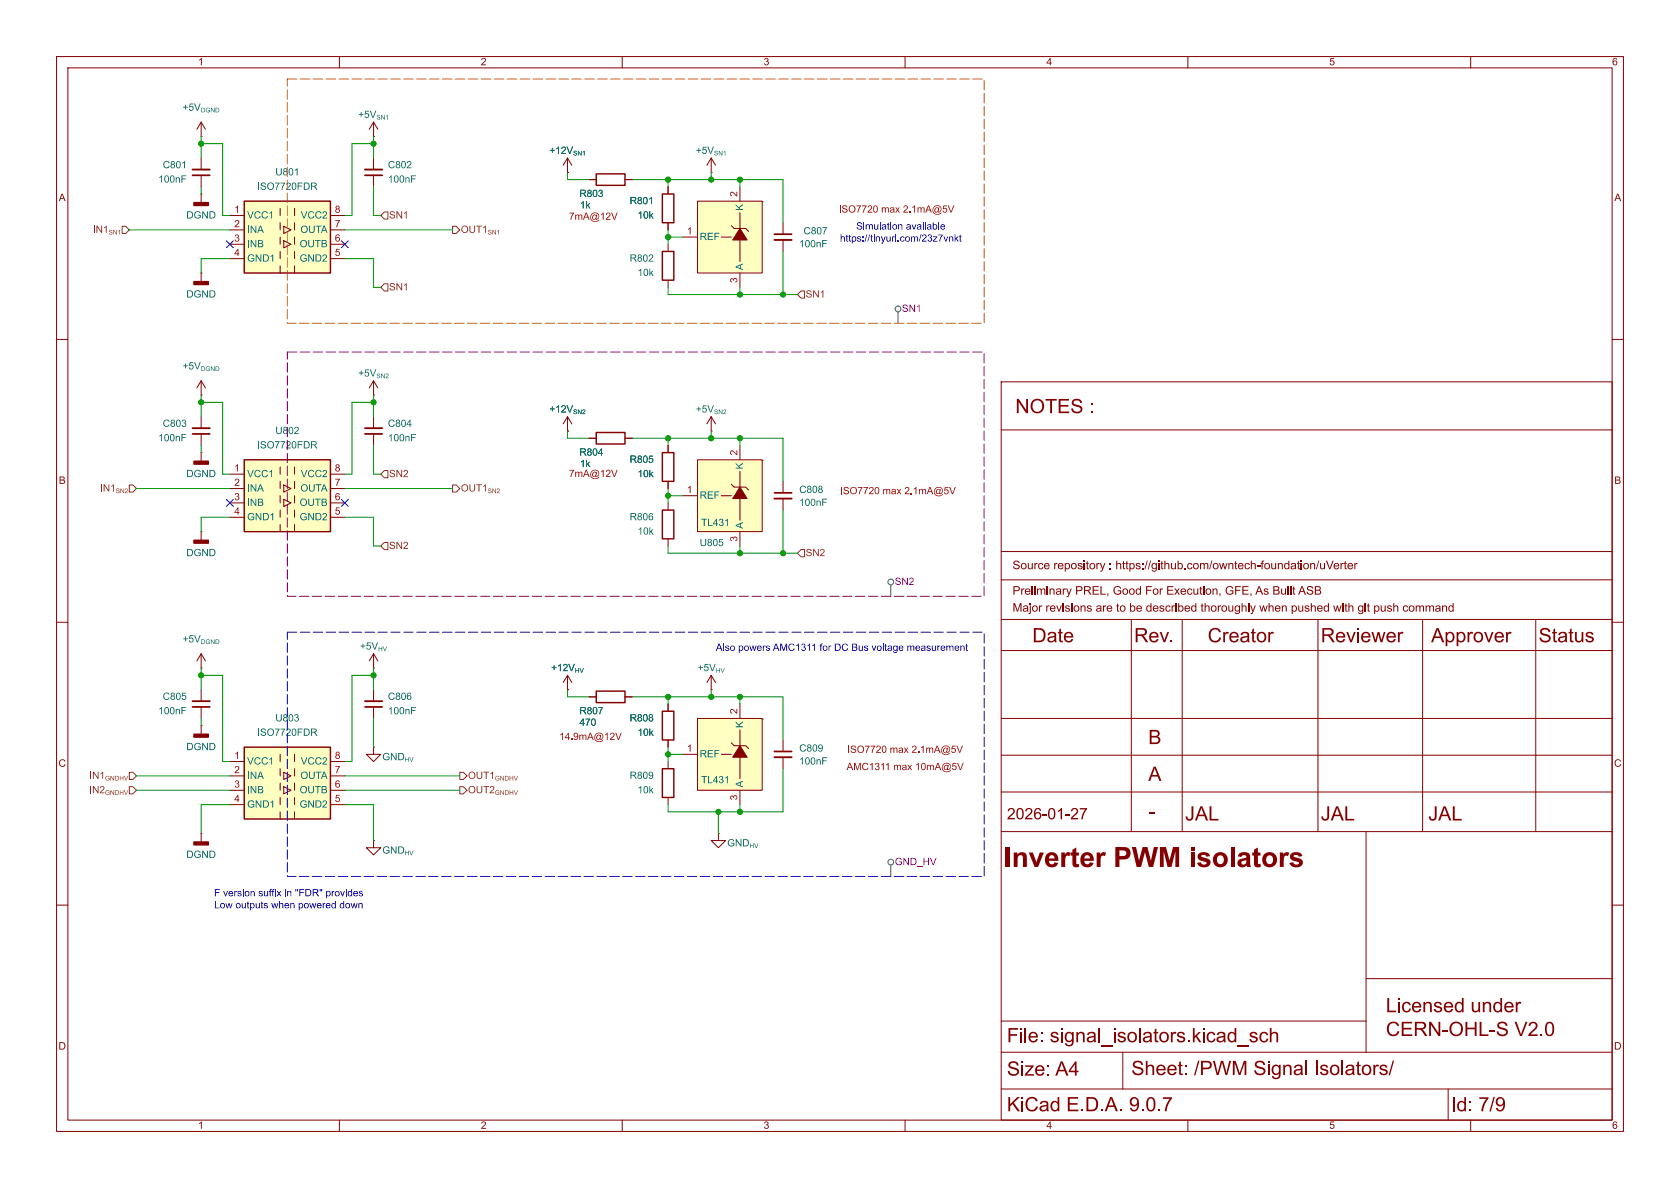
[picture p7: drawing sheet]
<svg xmlns="http://www.w3.org/2000/svg" width="297mm" height="210mm" viewBox="0 0 297 210" stroke-linecap="round" stroke-linejoin="round" font-family="sans-serif">
<path d="M177 76h108M200 109.5v37.5M209 109.5v37.5M233 109.5v37.5M251.5 109.5v37.5" fill="none" stroke="#840000" stroke-width=".18"/>
<path d="M203.1 143.5h1v.3h-1z" fill="#840000"/>
<g fill="none" stroke="#840000" stroke-width=".18">
<path d="M10 10h277v190h-277zM12 12h273v186h-273zM60 10v2M110 10v2M160 10v2M210 10v2M260 10v2M10 60h2M177 67.5h108v130.5h-108zM285 60h2M10 110h2M285 110h2"/>
<path d="M10 160h2M285 160h2M60 198v2M110 198v2M160 198v2M177 192.5h108M177 186h108M210 198v2M260 198v2"/>
</g>
<g fill="#840000">
<path d="M245.3 176.4h.3v2.2h1.2v.3h-1.5z"/>
<path d="M247.2 176.4h.3v.4h-.3z"/>
<path d="M247.2 177.1h.3v1.8h-.3z"/>
<path d="M248.1 177.3a.76 .76 0 0 1 1.3 .4h-.3a.5 .5 0 0 0-.6-.3 .5 .5 0 0 0-.3 .6 .5 .5 0 0 0 .3 .7 .5 .5 0 0 0 .6-.4h.3a.82 .82 0 0 1-1 .6 .82 .82 0 0 1-.5-1.1z"/>
<path d="M249.8 177.3a.85 .85 0 0 1 1-.1 .85 .85 0 0 1 .5 .9h-1.4a.53 .53 0 0 0 .4 .6 .53 .53 0 0 0 .6-.3h.4a.87 .87 0 0 1-1.1 .5 .87 .87 0 0 1-.6-1h1.3a.51 .51 0 0 0-.5-.6 .51 .51 0 0 0-.5 .6h-.3z"/>
<path d="M251.6 177.1h.3v.3a.65 .65 0 0 1 .8-.3 .65 .65 0 0 1 .4 .7v1.1h-.3v-1.1a.45 .45 0 0 0-.5-.5 .45 .45 0 0 0-.3 .6v1h-.4z"/>
<path d="M253.6 177.3a.77 .77 0 0 1 1.3 .3h-.3a.38 .38 0 0 0-.4-.3 .38 .38 0 0 0-.3 .4 1.13 1.13 0 0 1 1.1 .6 .76 .76 0 0 1-.7 .7 .76 .76 0 0 1-.8-.6l.3-.1a.42 .42 0 0 0 .4 .5 .42 .42 0 0 0 .4-.5l-.3-.1a.57 .57 0 0 1-.7-.3 .57 .57 0 0 1 0-.6z"/>
<path d="M255.5 177.3a.85 .85 0 0 1 1-.1 .85 .85 0 0 1 .4 .9h-1.3a.53 .53 0 0 0 .4 .6 .53 .53 0 0 0 .6-.3h.3a.87 .87 0 0 1-1.1 .5 .87 .87 0 0 1-.6-1h1.4a.51 .51 0 0 0-.5-.6 .51 .51 0 0 0-.5 .6h-.4z"/>
<path d="M257.4 177.3a.68 .68 0 0 1 1 0v-.9h.3v2.5h-.2v-.2a.76 .76 0 0 1-.9 .2 .76 .76 0 0 1-.4-.9h.3a.51 .51 0 0 0 .5 .7 .51 .51 0 0 0 .5-.6 .52 .52 0 0 0-.5-.8 .52 .52 0 0 0-.5 .7h-.3z"/>
<path d="M260.2 177.1h.3v1a.46 .46 0 0 0 .5 .6 .46 .46 0 0 0 .4-.6v-1h.3v1.8h-.3v-.2a.65 .65 0 0 1-.8 .2 .65 .65 0 0 1-.4-.7z"/>
<path d="M262.1 177.1h.3v.3a.65 .65 0 0 1 .8-.3 .65 .65 0 0 1 .4 .7v1.1h-.3v-1.1a.45 .45 0 0 0-.5-.5 .45 .45 0 0 0-.4 .6v1h-.3z"/>
<path d="M264.2 177.3a.68 .68 0 0 1 1 0v-.9h.3v2.5h-.2v-.2a.76 .76 0 0 1-.9 .2 .76 .76 0 0 1-.4-.9h.3a.51 .51 0 0 0 .5 .7 .51 .51 0 0 0 .5-.6 .52 .52 0 0 0-.5-.8 .52 .52 0 0 0-.5 .7h-.3z"/>
<path d="M266.2 177.3a.85 .85 0 0 1 1-.1 .85 .85 0 0 1 .4 .9h-1.4a.53 .53 0 0 0 .4 .6 .53 .53 0 0 0 .7-.3h.3a.87 .87 0 0 1-1.1 .5 .87 .87 0 0 1-.6-1h1.4a.51 .51 0 0 0-.5-.6 .51 .51 0 0 0-.5 .6h-.4z"/>
<path d="M268 177.1h.2v.3l.3-.3h.3l.2 .1-.1 .3a.4 .4 0 0 0-.5 0 .4 .4 0 0 0-.1 .5v.9h-.3z"/>
<path d="M259.1 180.6h.3v1.1h1.3v-1.1h.3v2.5h-.3v-1.1h-1.3v1.1h-.3z"/>
<path d="M261.6 180.6h.3v2.2h1.2v.3h-1.5z"/>
<path d="M263.4 182.1h.9v.3h-.9z"/>
<path d="M264.9 180.8a.98 .98 0 0 1 1.6 .5l-.3 .1a.57 .57 0 0 0-.6-.6 .57 .57 0 0 0-.6 .6l.2 .1a1.66 1.66 0 0 1 1.3 .7 .91 .91 0 0 1-.4 .9 .91 .91 0 0 1-1 0l-.3-.2-.2-.4v-.2h.3a.72 .72 0 0 0 .6 .6 .72 .72 0 0 0 .8-.4l-.3-.4a1.28 1.28 0 0 1-1.3-.7z"/>
<path d="M267.7 180.6h.4l.8 2.3 .8-2.3h.3l-.9 2.5h-.4z"/>
<path d="M270.5 180.8a.8 .8 0 0 1 1.2 .1 .8 .8 0 0 1-.3 1.2l-.8 .7h1.2v.3h-1.6a2.14 2.14 0 0 1 1.1-1.3 .49 .49 0 0 0 0-.9 .49 .49 0 0 0-.8 .5l-.3-.1z"/>
<path d="M272.3 182.8h.4v.3h-.4z"/>
<path d="M273.5 180.8a.8 .8 0 0 1 .9-.1 .8 .8 0 0 1 .3 .8 1.32 1.32 0 0 1-.6 1.7 .94 .94 0 0 1-1-1.3h.3a.7 .7 0 0 0 .6 1 1.04 1.04 0 0 0 .4-1.3 .52 .52 0 0 0-.5-.7 .52 .52 0 0 0-.4 .7l-.1 .3h-.3l.1-.7z"/>
</g>
<g fill="none" stroke="#840000" stroke-width=".18">
<path d="M66 24.1h.1M66 21.6l-.7 1.3M66 21.6l.8 1.3M66 21.6v2.5M104.1 77.5h1.3M110.5 77.5h1.3M177 97.5h108M35.6 118.1h.1M35.6 115.6l-.8 1.2M35.6 115.6l.7 1.2M35.6 115.6v2.5M66 118.1h.1"/>
<path d="M66 115.6v2.5M66 115.6l-.7 1.2M66 115.6l.8 1.2M177 109.5h108M177 115h108M177 102.5h108M271.5 109.5v37.5M66 132.1v1.3h-1.2l1.2 1.2 1.3-1.2h-1.3M66 132.1h.1M66 121.9v2.1M66 125v2M118.1 124.5v1.2"/>
<path d="M118.1 130.8v1.3M118.1 134.6v1.3M177 127h108M177 133.5h108M66 148.6v1.3h-1.2l1.2 1.2 1.3-1.2h-1.3M66 148.6h.1M118.1 141v1.2M177 147h108M177 140h108M241.5 147v39M241.5 173h43.5M177 180.5h64.5"/>
<path d="M198.5 186v6.5M256 192.5v5.5"/>
</g>
<path d="M105.4 76.5h5.1v2h-5.1zM117.1 125.7h2v5.1h-2zM117.1 135.9h2v5.1h-2z" fill="none" stroke="#840000" stroke-width=".25"/>
<path d="M64.5 125h3.1" fill="none" stroke="#840000" stroke-width=".3"/>
<path d="M64.5 124h3.1" fill="none" stroke="#840000" stroke-width=".33"/>
<path d="M123.3 127h11.4v12.7h-11.4z" fill="#ffffc2"/>
<g fill="none" stroke="#840000" stroke-width=".18">
<path d="M118.1 33v1.3M118.1 39.4v1.2M138.4 39.4v2M35.6 48.3h.1M35.6 48.3v1.5M118.1 43.2v1.3M118.1 49.5v1.3M138.4 42.4v2.1M66 69.9h.1M66 67.3l-.7 1.3M66 67.3l.8 1.3M66 67.3v2.6"/>
<path d="M66 73.7v2M66 76.7v2M120.6 133.4h2.6M123.3 127h11.4v12.7h-11.4zM127.5 133.4h1.8M129.3 131.3l.5 .5h2l.5 .5M130.8 124.5v2.5M130.8 129v8.7M130.8 139.7v2.5M134.7 127.1h.1M127 147.3v1.3h-1.3l1.3 1.3 1.3-1.3h-1.3M127 147.3h.1"/>
</g>
<path d="M130.8 131.8l1.3 2.1h-2.6z" fill="#840000" stroke="#840000" stroke-width=".18"/>
<path d="M34.3 49.8h2.5v.5h-2.5z" fill="#840000" stroke="#840000" stroke-width=".25"/>
<path d="M136.9 41.4h3.1M64.5 76.7h3.1" fill="none" stroke="#840000" stroke-width=".3"/>
<path d="M136.9 42.4h3.1M64.5 75.7h3.1" fill="none" stroke="#840000" stroke-width=".33"/>
<path d="M117.1 34.3h2v5.1h-2zM117.1 44.5h2v5h-2z" fill="none" stroke="#840000" stroke-width=".25"/>
<path d="M123.3 35.6h11.4v12.7h-11.4z" fill="#ffffc2"/>
<g fill="none" stroke="#840000" stroke-width=".18">
<path d="M35.6 34.3h.1M35.6 27.9v2.1M35.6 31v2M35.6 34.3v1.5M66 27.9v2.1M66 31v2M123.3 35.6h11.4v12.7h-11.4zM129.3 39.9l.5 .5h2l.5 .5M130.8 33v2.6M130.8 37.6v8.6M134.7 35.7h.1M120.6 41.9h2.6"/>
<path d="M127.5 41.9h1.8M130.8 48.3v2.5M35.6 69.9h.1M35.6 67.3v2.6M35.6 67.3l-.8 1.3M35.6 67.3l.7 1.3M138.4 85.1v2M138.4 88.1v2.1M100.3 119.4l-.7 1.3M100.3 119.4l.8 1.3M100.3 119.4v2.5M125.7 119.4l-.7 1.3"/>
<path d="M125.7 119.4l.8 1.3M125.7 119.4v2.5M100.3 121.9h.1M104.1 123.2h1.3M110.5 123.2h1.3M125.7 121.9h.1M138.4 130.8v2M138.4 133.9v2"/>
</g>
<path d="M130.8 40.4l1.3 2h-2.6z" fill="#840000" stroke="#840000" stroke-width=".18"/>
<path d="M34.3 35.8h2.5v.5h-2.5z" fill="#840000" stroke="#840000" stroke-width=".25"/>
<path d="M34 31h3.1M64.5 31h3.1M136.9 87.1h3.1M136.9 132.8h3.1" fill="none" stroke="#840000" stroke-width=".3"/>
<path d="M34 30h3.1M64.5 30h3.1M136.9 88.1h3.1M136.9 133.9h3.1" fill="none" stroke="#840000" stroke-width=".33"/>
<path d="M105.4 122.2h5.1v2h-5.1z" fill="none" stroke="#840000" stroke-width=".25"/>
<path d="M43.2 81.3h15.2v12.7h-15.2z" fill="#ffffc2"/>
<path d="M43.2 81.3h15.2v12.7h-15.2z" fill="none" stroke="#840000" stroke-width=".25"/>
<g fill="none" stroke="#840000" stroke-width=".18">
<path d="M125.7 30.5h.1M125.7 27.9l-.7 1.3M125.7 27.9l.8 1.3M125.7 27.9v2.6M35.6 73.7v2M35.6 76.7v2M100.3 76.2h.1M100.3 73.7l-.7 1.2M100.3 73.7l.8 1.2M100.3 73.7v2.5M35.6 80h.1M35.6 94h.1"/>
<path d="M35.6 80v1.5M35.6 94v1.5M40.6 83.8h2.6M40.6 86.4h2.6M40.6 88.9h2.6M40.6 91.4h2.6M49.5 82.6v1.2M49.5 85.1v1.3M49.5 87.6v1.3M49.5 90.2v1.2M49.5 92.7v1.3M50.2 85.7l1.2 .7-1.2 .6z"/>
<path d="M50.2 88.3l1.2 .6-1.2 .6zM52.1 82.6v1.2M52.1 85.1v1.3M52.1 87.6v1.3M52.1 90.2v1.2M52.1 92.7v1.3M58.4 83.8h2.6M58.4 86.4h2.6M58.4 88.9h2.6M58.4 91.4h2.6M35.6 128.3h.1M35.6 128.3v1.5"/>
<path d="M35.6 147.3h.1M35.6 147.3v1.5"/>
</g>
<path d="M34 76.7h3.1" fill="none" stroke="#840000" stroke-width=".3"/>
<path d="M34 75.7h3.1" fill="none" stroke="#840000" stroke-width=".33"/>
<g fill="#840000" stroke="#840000" stroke-width=".25">
<path d="M34.3 81.5h2.5v.5h-2.5z"/>
<path d="M34.3 95.5h2.5v.5h-2.5z"/>
<path d="M34.3 148.8h2.5v.6h-2.5z"/>
<path d="M34.3 129.8h2.5v.5h-2.5z"/>
</g>
<path d="M123.3 81.3h11.4v12.7h-11.4z" fill="#ffffc2"/>
<g fill="none" stroke="#840000" stroke-width=".18">
<path d="M125.7 76.2h.1M125.7 73.7l-.7 1.2M125.7 73.7l.8 1.2M125.7 73.7v2.5M130.8 78.7v2.6M118.1 88.9v1.3M118.1 95.3v1.2M120.6 87.6h2.6M123.3 81.3h11.4v12.7h-11.4zM127.5 87.6h1.8M129.3 85.6l.5 .5h2l.5 .5M130.8 83.3v8.6"/>
<path d="M130.8 94v2.5M134.7 81.4h.1M35.6 121.9v2.1M35.6 125v2"/>
</g>
<path d="M130.8 86.1l1.3 2h-2.6z" fill="#840000" stroke="#840000" stroke-width=".18"/>
<path d="M34 125h3.1" fill="none" stroke="#840000" stroke-width=".3"/>
<path d="M34 124h3.1" fill="none" stroke="#840000" stroke-width=".33"/>
<path d="M117.1 90.2h2v5.1h-2z" fill="none" stroke="#840000" stroke-width=".25"/>
<path d="M43.2 35.6h15.2v12.7h-15.2z" fill="#ffffc2"/>
<path d="M43.2 35.6h15.2v12.7h-15.2zM105.4 30.7h5.1v2.1h-5.1z" fill="none" stroke="#840000" stroke-width=".25"/>
<g fill="none" stroke="#840000" stroke-width=".18">
<path d="M35.6 24.1h.1M35.6 21.6l-.8 1.3M35.6 21.6l.7 1.3M35.6 21.6v2.5M40.6 38.1h2.6M49.5 36.8v1.3M49.5 39.4v1.2M52.1 36.8v1.3M52.1 39.4v1.2M58.4 38.1h2.6M100.3 30.5h.1M100.3 27.9l-.7 1.3"/>
<path d="M100.3 27.9l.8 1.3M100.3 27.9v2.6M104.1 31.8h1.3M110.5 31.8h1.3M40.6 40.6h2.6M40.6 43.2h2.6M40.6 45.7h2.6M49.5 41.9v1.3M49.5 44.5v1.2M49.5 47v1.3M50.2 40l1.2 .6-1.2 .7zM50.2 42.5l1.2 .7-1.2 .6z"/>
<path d="M52.1 41.9v1.3M52.1 44.5v1.2M52.1 47v1.3M58.4 40.6h2.6M58.4 43.2h2.6M58.4 45.7h2.6"/>
</g>
<path d="M43.2 132.1h15.2v12.7h-15.2z" fill="#ffffc2"/>
<path d="M117.1 80h2v5.1h-2zM43.2 132.1h15.2v12.7h-15.2z" fill="none" stroke="#840000" stroke-width=".25"/>
<g fill="none" stroke="#840000" stroke-width=".18">
<path d="M100.3 30.5h.1M104.1 31.8h1.3M110.5 31.8h1.3M118.1 33v1.3M118.1 39.4v1.2M100.3 76.2h.1M104.1 77.5h1.3M110.5 77.5h1.3M118.1 78.7v1.3M118.1 85.1v1.3M40.6 134.6h2.6M40.6 137.2h2.6"/>
<path d="M40.6 139.7h2.6M49.5 133.4v1.2M49.5 135.9v1.3M49.5 138.4v1.3M50.2 136.5l1.2 .7-1.2 .6zM50.2 139.1l1.2 .6-1.2 .6zM52.1 133.4v1.2M52.1 135.9v1.3M52.1 138.4v1.3M58.4 134.6h2.6M58.4 137.2h2.6M58.4 139.7h2.6"/>
<path d="M100.3 121.9h.1M104.1 123.2h1.3M110.5 123.2h1.3M118.1 124.5v1.2M118.1 130.8v1.3M40.6 142.2h2.6M49.5 141v1.2M49.5 143.5v1.3M52.1 141v1.2M52.1 143.5v1.3M58.4 142.2h2.6"/>
</g>
<g fill="none" stroke="#484848" stroke-width=".18">
<path d="M158.7 55.1v2.1M157.5 103.4v2M157.5 152.9v2"/>
<circle cx="158.8" cy="54.6" r=".51"/>
<circle cx="157.5" cy="102.9" r=".51"/>
<circle cx="157.5" cy="152.4" r=".51"/>
</g>
<path d="M50.8 14h123.2v43.2h-123.2v-43.2" fill="none" stroke="#c60" stroke-width=".18" stroke-dasharray="1.7 .6"/>
<path d="M50.8 62.2h123.2v43.2h-123.2v-43.2" fill="none" stroke="#840084" stroke-width=".18" stroke-dasharray="1.7 .6"/>
<path d="M50.8 111.8h123.2v43.1h-123.2v-43.1" fill="none" stroke="#0000c2" stroke-width=".18" stroke-dasharray="1.7 .6"/>
<path d="M67.3 38.1l.6-.6h.7v1.2h-.7zM67.3 50.8l.6-.6h.7v1.2h-.7zM80 40h.6l.7 .6-.7 .7h-.6zM141.6 51.4h.6v1.3h-.6l-.6-.6zM67.9 83.2h.7v1.3h-.7l-.6-.7zM67.9 95.9h.7v1.3h-.7l-.6-.7zM80 85.7h.6l.7 .7-.7 .6h-.6zM141.6 97.2h.6v1.2h-.6l-.6-.6zM81.3 136.5h.6l.6 .7-.6 .6h-.6zM81.3 139.1h.6l.6 .6-.6 .6h-.6z" fill="none" stroke="#725600" stroke-width=".18"/>
<g fill="none" stroke="#009600" stroke-width=".18">
<path d="M35.6 25.4h3.8v12.7h1.2M35.6 24.1v3.8M35.6 33v1.3M66 25.4h-3.8v12.7h-1.2M66 33v5.1h1.3M66 24.1v3.8M100.3 30.5v1.3h3.8M111.8 31.8h26.6v7.6M118.1 31.8v1.2M125.7 30.5v1.3M130.8 31.8v1.2M22.9 40.6h17.7"/>
<path d="M40.6 45.7h-5v2.6M61 40.6h19M61 45.7h5v5.1h1.3M118.1 40.6v2.6M118.1 50.8v1.3h22.9M118.1 41.9h2.5M130.8 50.8v1.3M138.4 44.5v7.6M35.6 69.9v3.8M35.6 78.7v1.3M35.6 71.1h3.8v12.7h1.2M66 69.9v3.8"/>
<path d="M66 78.7v5.1h1.3M66 71.1h-3.8v12.7h-1.2M100.3 76.2v1.3h3.8M111.8 77.5h26.6v7.6M118.1 77.5v1.2M125.7 76.2v1.3M130.8 77.5v1.2M24.1 86.4h16.5M40.6 91.4h-5v2.6M61 86.4h19M61 91.4h5v5.1h1.3M118.1 96.5v1.3h22.9"/>
<path d="M118.1 86.4v2.5M118.1 87.6h2.5M130.8 96.5v1.3M138.4 90.2v7.6M35.6 118.1v3.8M35.6 119.4h3.8v15.2h1.2M66 118.1v3.8M66 119.4h-3.8v15.2h-1.2M24.1 139.7h16.5M24.1 137.2h16.5M35.6 127v1.3M61 139.7h20.3"/>
<path d="M61 137.2h20.3M66 127v5.1M100.3 121.9v1.3h3.8M111.8 123.2h26.6v7.6M118.1 123.2v1.3M118.1 132.1v2.5M118.1 133.4h2.5M125.7 121.9v1.3M130.8 123.2v1.3M138.4 135.9v7.6h-20.3v-1.3M40.6 142.2h-5v5.1M61 142.2h5v6.4"/>
<path d="M127 143.5v3.8M130.8 142.2v1.3"/>
</g>
<path d="M40 42.6l1.2 1.2M41.2 42.6l-1.2 1.2M60.4 42.6l1.2 1.2M61.6 42.6l-1.2 1.2M40 88.3l1.2 1.2M41.2 88.3l-1.2 1.2M60.4 88.3l1.2 1.2M61.6 88.3l-1.2 1.2" fill="none" stroke="#000084" stroke-width=".18"/>
<g fill="#009600" stroke="#009600" stroke-width=".18">
<circle cx="35.6" cy="119.4" r=".46"/>
<circle cx="118.1" cy="31.8" r=".46"/>
<circle cx="118.1" cy="41.9" r=".46"/>
<circle cx="138.4" cy="52.1" r=".46"/>
<circle cx="130.8" cy="52.1" r=".46"/>
<circle cx="125.7" cy="31.8" r=".46"/>
<circle cx="130.8" cy="31.8" r=".46"/>
<circle cx="66" cy="25.4" r=".46"/>
<circle cx="35.6" cy="25.4" r=".46"/>
<circle cx="66" cy="71.1" r=".46"/>
<circle cx="35.6" cy="71.1" r=".46"/>
<circle cx="118.1" cy="133.4" r=".46"/>
<circle cx="118.1" cy="123.2" r=".46"/>
<circle cx="130.8" cy="123.2" r=".46"/>
<circle cx="125.7" cy="123.2" r=".46"/>
<circle cx="127" cy="143.5" r=".46"/>
<circle cx="130.8" cy="143.5" r=".46"/>
<circle cx="118.1" cy="77.5" r=".46"/>
<circle cx="125.7" cy="77.5" r=".46"/>
<circle cx="130.8" cy="77.5" r=".46"/>
<circle cx="66" cy="119.4" r=".46"/>
<circle cx="130.8" cy="97.8" r=".46"/>
<circle cx="118.1" cy="87.6" r=".46"/>
<circle cx="138.4" cy="97.8" r=".46"/>
</g>
<text font-size="4.9" fill="#840000" x="177.5" y="154.5">Inverter PWM isolators</text>
<g font-size="3.5" fill="#840000">
<text x="179.5" y="74">NOTES :</text>
<text x="182.5" y="114.5">Date</text>
<text x="200.5" y="114.5">Rev.</text>
<text x="213.5" y="114.5">Creator</text>
<text x="233.5" y="114.5">Reviewer</text>
<text x="253" y="114.5">Approver</text>
<text x="272" y="114.5">Status</text>
<text x="203" y="132.5">B</text>
<text x="203" y="139">A</text>
<text x="209.5" y="146">JAL</text>
<text x="233.5" y="146">JAL</text>
<text x="252.5" y="146">JAL</text>
<text x="178" y="185.2">File: signal_isolators.kicad_sch</text>
<text x="245" y="182">Licensed</text>
<text x="178" y="191.1">Size: A4</text>
<text x="200" y="191">Sheet: /PWM Signal Isolators/</text>
<text x="178" y="197.4">KiCad E.D.A. 9.0.7</text>
<text x="256.5" y="197.4">Id: 7/9</text>
</g>
<text font-size="2.8" fill="#840000" x="178" y="145.6">2026-01-27</text>
<g font-size="2.1" fill="#840000">
<text x="179" y="101.2">Source repository : https://github.com/owntech-foundation/uVerter</text>
<text x="179" y="105.7">Preliminary PREL, Good For Execution, GFE, As Built ASB</text>
<text x="179" y="108.7">Major revisions are to be described thoroughly when pushed with git push command</text>
</g>
<g font-size="1.8" fill="#840000">
<text x="35" y="12">1</text>
<text x="85" y="12">2</text>
<text x="135" y="12">3</text>
<text x="185" y="12">4</text>
<text x="235" y="12">5</text>
<text x="285" y="12">6</text>
<text x="10.4" y="36">A</text>
<text x="285.4" y="36">A</text>
<text x="10.4" y="86">B</text>
<text x="285.4" y="86">B</text>
<text x="10.3" y="136">C</text>
<text x="285.3" y="136">C</text>
<text x="10.3" y="186">D</text>
<text x="285.3" y="186">D</text>
<text x="35" y="200">1</text>
<text x="85" y="200">2</text>
<text x="135" y="200">3</text>
<text x="185" y="200">4</text>
<text x="235" y="200">5</text>
<text x="285" y="200">6</text>
</g>
<g font-size="1.8" fill="#006464">
<text x="32.3" y="20">+5V_{DGND}</text>
<text x="63.3" y="21.3">+5V_{SN1}</text>
<text x="97.1" y="27.7">+12V_{SN1}</text>
<text x="123" y="27.7">+5V_{SN1}</text>
<text x="28" y="32.7">100nF</text>
<text x="28.8" y="30.2">C801</text>
<text x="45.5" y="34">ISO7720FDR</text>
<text x="48.7" y="31.5">U801</text>
<text x="68.6" y="30.2">C802</text>
<text x="68.6" y="32.7">100nF</text>
<text x="102.4" y="35.3">R803</text>
<text x="32.9" y="39.1">DGND</text>
<text x="43.7" y="39.1">VCC1</text>
<text x="43.7" y="41.6">INA</text>
<text x="53.1" y="41.6">OUTA</text>
<text x="53.2" y="39.1">VCC2</text>
<text x="102.5" y="37.3">1k</text>
<text x="111.3" y="36.6">R801</text>
<text x="112.7" y="39.1">10k</text>
<text x="131.8" y="37.3" transform="rotate(-90 131.8 37.3)">K</text>
<text x="142.1" y="41.9">C807</text>
<text x="43.7" y="44.2">INB</text>
<text x="43.7" y="46.7">GND1</text>
<text x="53" y="44.2">OUTB</text>
<text x="53" y="46.7">GND2</text>
<text x="111.3" y="46.7">R802</text>
<text x="123.7" y="42.9">REF</text>
<text x="131.8" y="47.8" transform="rotate(-90 131.8 47.8)">A</text>
<text x="141.3" y="44.2">100nF</text>
<text x="32.9" y="53.1">DGND</text>
<text x="112.7" y="49.3">10k</text>
<text x="32.3" y="65.8">+5V_{DGND}</text>
<text x="63.3" y="67">+5V_{SN2}</text>
<text x="28.8" y="75.9">C803</text>
<text x="48.7" y="77.2">U802</text>
<text x="68.6" y="75.9">C804</text>
<text x="97.1" y="73.4">+12V_{SN2}</text>
<text x="123" y="73.4">+5V_{SN2}</text>
<text x="28" y="78.5">100nF</text>
<text x="45.5" y="79.7">ISO7720FDR</text>
<text x="68.6" y="78.5">100nF</text>
<text x="102.4" y="81">R804</text>
<text x="102.5" y="83">1k</text>
<text x="111.3" y="82.3">R805</text>
<text x="131.8" y="83" transform="rotate(-90 131.8 83)">K</text>
<text x="32.9" y="84.8">DGND</text>
<text x="43.7" y="84.8">VCC1</text>
<text x="43.7" y="87.4">INA</text>
<text x="43.7" y="89.9">INB</text>
<text x="53" y="89.9">OUTB</text>
<text x="53.1" y="87.4">OUTA</text>
<text x="53.2" y="84.8">VCC2</text>
<text x="112.7" y="84.8">10k</text>
<text x="123.7" y="88.6">REF</text>
<text x="141.3" y="89.9">100nF</text>
<text x="141.3" y="87.6">C808</text>
<text x="43.7" y="92.4">GND1</text>
<text x="53" y="92.4">GND2</text>
<text x="111.3" y="92.4">R806</text>
<text x="112.7" y="95">10k</text>
<text x="124" y="93.5">TL431</text>
<text x="131.8" y="93.5" transform="rotate(-90 131.8 93.5)">A</text>
<text x="32.9" y="98.8">DGND</text>
<text x="123.7" y="97">U805</text>
<text x="32.3" y="114">+5V_{DGND}</text>
<text x="63.6" y="115.3">+5V_{HV}</text>
<text x="97.4" y="119.1">+12V_{HV}</text>
<text x="123.3" y="119.1">+5V_{HV}</text>
<text x="28.8" y="124.2">C805</text>
<text x="68.6" y="124.2">C806</text>
<text x="28" y="126.7">100nF</text>
<text x="45.5" y="130.5">ISO7720FDR</text>
<text x="48.7" y="128">U803</text>
<text x="68.6" y="126.7">100nF</text>
<text x="102.4" y="126.7">R807</text>
<text x="102.4" y="128.8">470</text>
<text x="111.3" y="128">R808</text>
<text x="112.7" y="130.5">10k</text>
<text x="131.8" y="128.7" transform="rotate(-90 131.8 128.7)">K</text>
<text x="32.9" y="133.1">DGND</text>
<text x="43.7" y="135.6">VCC1</text>
<text x="53.2" y="135.6">VCC2</text>
<text x="67.6" y="134.9">GND_{HV}</text>
<text x="123.7" y="134.3">REF</text>
<text x="141.3" y="135.6">100nF</text>
<text x="141.3" y="133.3">C809</text>
<text x="43.7" y="138.2">INA</text>
<text x="43.7" y="140.7">INB</text>
<text x="43.7" y="143.2">GND1</text>
<text x="53" y="140.7">OUTB</text>
<text x="53" y="143.2">GND2</text>
<text x="53.1" y="138.2">OUTA</text>
<text x="111.3" y="138.2">R809</text>
<text x="112.7" y="140.7">10k</text>
<text x="124" y="138.9">TL431</text>
<text x="131.8" y="139.2" transform="rotate(-90 131.8 139.2)">A</text>
<text x="32.9" y="152.1">DGND</text>
<text x="67.6" y="151.4">GND_{HV}</text>
<text x="128.6" y="150.1">GND_{HV}</text>
</g>
<g font-size="1.8" fill="#a90000">
<text x="130.6" y="34.8" transform="rotate(-90 130.6 34.8)">2</text>
<text x="41.4" y="37.8">1</text>
<text x="41.4" y="40.4">2</text>
<text x="59.2" y="37.8">8</text>
<text x="59.2" y="40.4">7</text>
<text x="121.4" y="41.7">1</text>
<text x="41.4" y="42.9">3</text>
<text x="41.4" y="45.5">4</text>
<text x="59.2" y="42.9">6</text>
<text x="59.2" y="45.5">5</text>
<text x="130.6" y="50" transform="rotate(-90 130.6 50)">3</text>
<text x="41.4" y="83.6">1</text>
<text x="59.2" y="83.6">8</text>
<text x="130.6" y="80.5" transform="rotate(-90 130.6 80.5)">2</text>
<text x="41.4" y="86.1">2</text>
<text x="41.4" y="88.6">3</text>
<text x="59.2" y="86.1">7</text>
<text x="59.2" y="88.6">6</text>
<text x="121.4" y="87.4">1</text>
<text x="41.4" y="91.2">4</text>
<text x="59.2" y="91.2">5</text>
<text x="130.6" y="95.7" transform="rotate(-90 130.6 95.7)">3</text>
<text x="130.6" y="126.2" transform="rotate(-90 130.6 126.2)">2</text>
<text x="41.4" y="134.4">1</text>
<text x="41.4" y="136.9">2</text>
<text x="59.2" y="134.4">8</text>
<text x="59.2" y="136.9">7</text>
<text x="121.4" y="133.1">1</text>
<text x="41.4" y="139.4">3</text>
<text x="41.4" y="142">4</text>
<text x="59.2" y="139.4">6</text>
<text x="59.2" y="142">5</text>
<text x="130.6" y="141.5" transform="rotate(-90 130.6 141.5)">3</text>
</g>
<g font-size="1.8" fill="#725600">
<text x="16.4" y="41.6">IN1_{SN1}</text>
<text x="68.8" y="39.1">SN1</text>
<text x="81.5" y="41.6">OUT1_{SN1}</text>
<text x="68.8" y="51.8">SN1</text>
<text x="142.4" y="53.1">SN1</text>
<text x="17.7" y="87.4">IN1_{SN2}</text>
<text x="68.8" y="84.8">SN2</text>
<text x="81.5" y="87.4">OUT1_{SN2}</text>
<text x="68.8" y="97.5">SN2</text>
<text x="142.4" y="98.8">SN2</text>
<text x="15.8" y="140.7">IN2_{GNDHV}</text>
<text x="15.8" y="138.2">IN1_{GNDHV}</text>
<text x="82.7" y="138.2">OUT1_{GNDHV}</text>
<text x="82.7" y="140.7">OUT2_{GNDHV}</text>
</g>
<g font-size="1.8" fill="#c20000">
<text x="100.6" y="39.3">7mA@12V</text>
<text x="148.3" y="38">ISO7720 max 2.1mA@5V</text>
<text x="100.6" y="84.8">7mA@12V</text>
<text x="148.5" y="87.8">ISO7720 max 2.1mA@5V</text>
<text x="98.9" y="131.3">14.9mA@12V</text>
<text x="149.7" y="136.6">AMC1311 max 10mA@5V</text>
<text x="149.8" y="133.6">ISO7720 max 2.1mA@5V</text>
</g>
<g font-size="1.8" fill="#0000c2">
<text x="151.4" y="41">Simulation available</text>
<text x="148.5" y="43.2">https://tinyurl.com/23z7vnkt</text>
<text x="126.5" y="115.5">Also powers AMC1311 for DC Bus voltage measurement</text>
<text x="37.9" y="158.9">F version suffix in &quot;FDR&quot; provides</text>
<text x="37.9" y="161">Low outputs when powered down</text>
</g>
<g font-size="1.8" fill="#840084">
<text x="159.4" y="55.6">SN1</text>
<text x="158.2" y="103.9">SN2</text>
<text x="158.2" y="153.4">GND_HV</text>
</g>
</svg>
